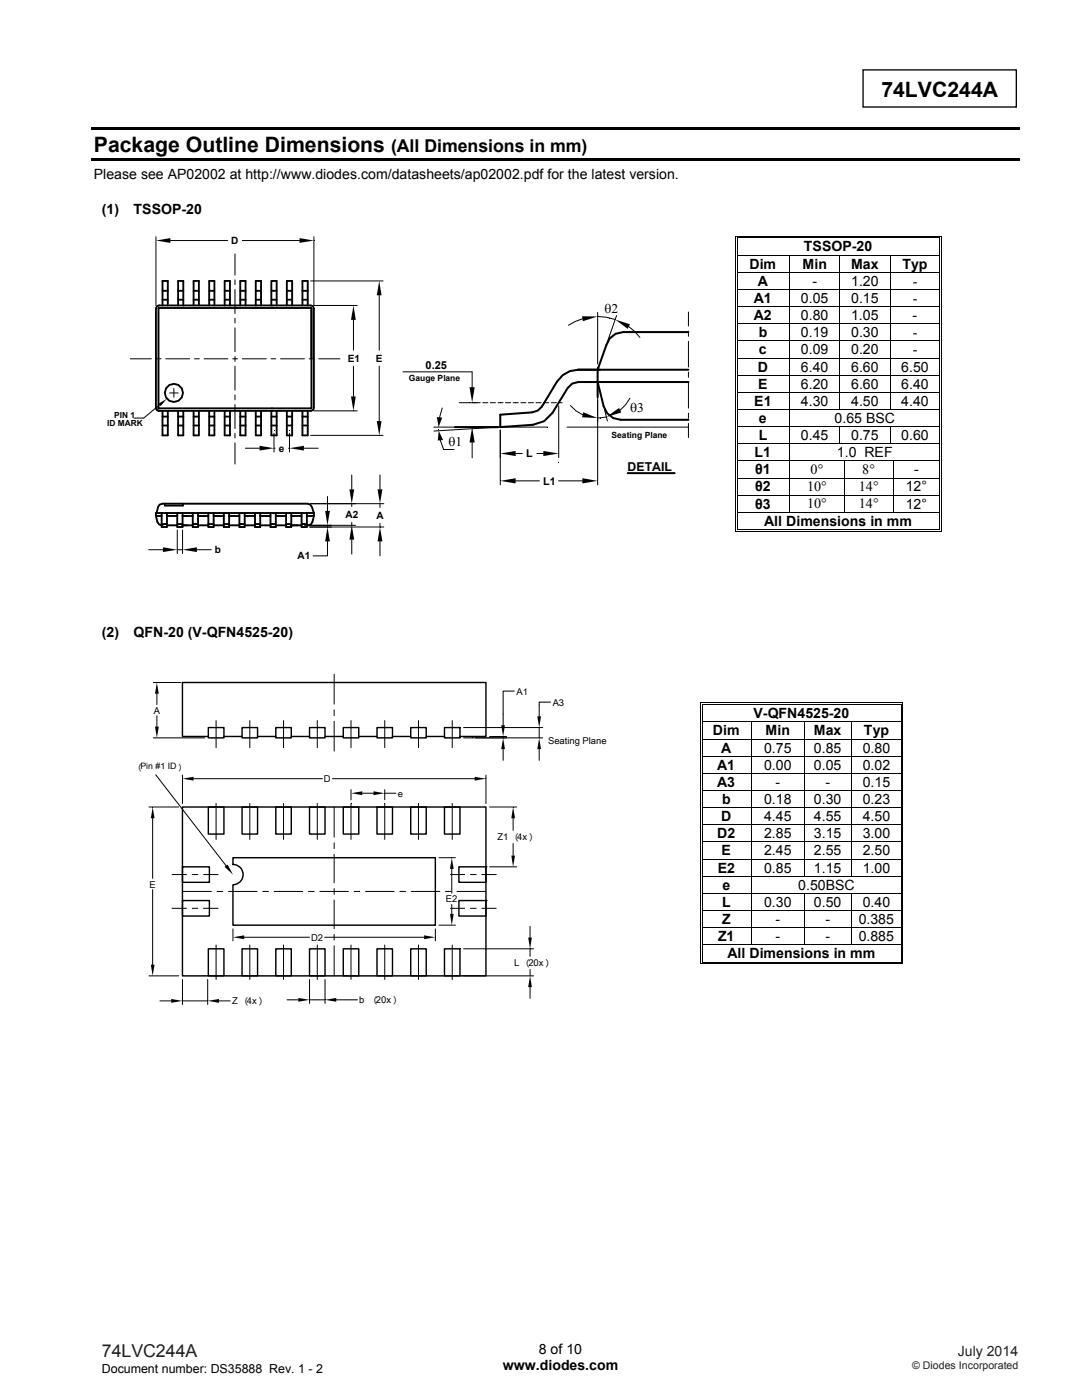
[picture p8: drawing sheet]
<svg xmlns="http://www.w3.org/2000/svg" width="216mm" height="279mm" viewBox="0 0 216 279" stroke-linecap="round" stroke-linejoin="round" font-family="sans-serif">
<path d="M172.2 13.9h30.6v7.5h-30.6z" fill="none" stroke="#000" stroke-width=".26"/>
<path d="M18.2 25.5h185.2v.5h-185.2zM18.2 31.6h185.2v.5h-185.2z" fill="#000"/>
<g fill="#fff">
<path d="M147.2 47.6h40.1v3.2h-40.1z"/>
<path d="M147.6 47.6h39.3v3.2h-39.3z"/>
</g>
<path d="M146.6 47.1h.2v.5h-.2zM146.6 47.1h.6v.1h-.6zM147 47.4h.2v.2h-.2z" fill="#000"/>
<path d="M147.2 47.1h40.1M147.2 47.5h40.1" fill="none" stroke="#000" stroke-width=".2"/>
<path d="M147.2 47.6h40.1z" fill="#fff"/>
<path d="M187.3 47.1h.6v.1h-.6zM187.3 47.4h.2v.2h-.2zM187.7 47.1h.2v.5h-.2z" fill="#000"/>
<path d="M146.7 47.6v3.2M147.1 47.6v3.2M187.4 47.6v3.2M187.8 47.6v3.2" fill="none" stroke="#000" stroke-width=".2"/>
<g fill="#fff">
<path d="M147.2 51h10.3v3.3h-10.3z"/>
<path d="M147.6 51h9.3v3.3h-9.3z"/>
<path d="M157.7 51h9.8v3.3h-9.8z"/>
<path d="M158.3 51h8.6v3.3h-8.6z"/>
<path d="M167.7 51h9.8v3.3h-9.8z"/>
<path d="M168.3 51h8.6v3.3h-8.6z"/>
</g>
<path d="M146.6 50.8h.2v.2h-.2zM147 50.8h.2v.2h-.2zM187.3 50.8h.2v.2h-.2zM187.7 50.8h.2v.2h-.2z" fill="#000"/>
<path d="M146.7 51v3.3M147.1 51v3.3M147.2 50.9h40.1M157.6 51v3.3M167.6 51v3.3M177.6 51v3.3M187.4 51v3.3M187.8 51v3.3" fill="none" stroke="#000" stroke-width=".2"/>
<g fill="#fff">
<path d="M147.2 54.4h10.3v3.3h-10.3z"/>
<path d="M147.6 54.4h9.3v3.3h-9.3z"/>
<path d="M157.7 54.4h9.8v3.3h-9.8z"/>
<path d="M158.3 54.4h8.6v3.3h-8.6z"/>
<path d="M167.7 54.4h9.8v3.3h-9.8z"/>
<path d="M168.3 54.4h8.6v3.3h-8.6z"/>
</g>
<g fill="#000">
<path d="M146.6 54.3h.2v.1h-.2zM146.6 57.7h.2v.1h-.2zM147 54.3h.2v.1h-.2zM147 57.7h.2v.1h-.2zM187.3 54.3h.2v.1h-.2zM187.3 57.7h.2v.1h-.2zM187.7 54.3h.2v.1h-.2zM187.7 57.7h.2v.1h-.2zM146.6 61.1h.2v.2h-.2zM146.6 64.5h.2v.2h-.2zM146.6 67.9h.2v.2h-.2zM146.6 71.4h.2v.1h-.2z"/>
<path d="M147 61.1h.2v.2h-.2zM147 64.5h.2v.2h-.2zM147 67.9h.2v.2h-.2zM147 71.4h.2v.1h-.2zM187.3 61.1h.2v.2h-.2zM187.3 64.5h.2v.2h-.2zM187.3 67.9h.2v.2h-.2zM187.3 71.4h.2v.1h-.2zM187.7 61.1h.2v.2h-.2zM187.7 64.5h.2v.2h-.2zM187.7 67.9h.2v.2h-.2zM187.7 71.4h.2v.1h-.2z"/>
</g>
<g fill="none" stroke="#000" stroke-width=".2">
<path d="M146.7 54.4v3.3M146.7 57.8v3.3M147.1 54.4v3.3M147.1 57.8v3.3M147.2 54.3h40.1M147.2 57.8h40.1M157.6 54.4v3.3M157.6 57.8v3.3M167.6 54.4v3.3M167.6 57.8v3.3M177.6 54.4v3.3M177.6 57.8v3.3"/>
<path d="M187.4 54.4v3.3M187.4 57.8v3.3M187.8 54.4v3.3M187.8 57.8v3.3M146.7 61.3v3.2M146.7 64.7v3.2M146.7 68.1v3.3M146.7 71.5v3.3M147.1 61.3v3.2M147.1 64.7v3.2M147.1 68.1v3.3M147.1 71.5v3.3"/>
<path d="M147.2 61.2h40.1M147.2 64.6h40.1M147.2 68h40.1M147.2 71.5h40.1M157.6 61.3v3.2M157.6 64.7v3.2M157.6 68.1v3.3M157.6 71.5v3.3M167.6 61.3v3.2M167.6 64.7v3.2M167.6 68.1v3.3M167.6 71.5v3.3"/>
<path d="M177.6 61.3v3.2M177.6 64.7v3.2M177.6 68.1v3.3M177.6 71.5v3.3M187.4 61.3v3.2M187.4 64.7v3.2M187.4 68.1v3.3M187.4 71.5v3.3M187.8 61.3v3.2M187.8 64.7v3.2M187.8 68.1v3.3M187.8 71.5v3.3"/>
</g>
<g fill="#fff">
<path d="M147.2 75h10.3v3.2h-10.3z"/>
<path d="M147.6 75h9.3v3.2h-9.3z"/>
<path d="M157.7 75h9.8v3.2h-9.8z"/>
<path d="M158.3 75h8.6v3.2h-8.6z"/>
<path d="M167.7 75h9.8v3.2h-9.8z"/>
<path d="M168.3 75h8.6v3.2h-8.6z"/>
</g>
<path d="M146.6 74.8h.2v.2h-.2zM147 74.8h.2v.2h-.2zM187.3 74.8h.2v.2h-.2zM187.7 74.8h.2v.2h-.2z" fill="#000"/>
<path d="M146.7 75v3.2M147.1 75v3.2M147.2 74.9h40.1M157.6 75v3.2M167.6 75v3.2M177.6 75v3.2M187.4 75v3.2M187.8 75v3.2" fill="none" stroke="#000" stroke-width=".2"/>
<g fill="#fff">
<path d="M147.2 78.4h10.3v3.2h-10.3z"/>
<path d="M147.6 78.4h9.3v3.2h-9.3z"/>
<path d="M157.7 78.4h9.8v3.2h-9.8z"/>
<path d="M158.3 78.4h8.6v3.2h-8.6z"/>
<path d="M167.7 78.4h9.8v3.2h-9.8z"/>
<path d="M168.3 78.4h8.6v3.2h-8.6z"/>
</g>
<path d="M146.6 78.2h.2v.2h-.2zM147 78.2h.2v.2h-.2zM187.3 78.2h.2v.2h-.2zM187.7 78.2h.2v.2h-.2z" fill="#000"/>
<path d="M146.7 78.4v3.2M147.1 78.4v3.2M147.2 78.3h40.1M157.6 78.4v3.2M167.6 78.4v3.2M177.6 78.4v3.2M187.4 78.4v3.2M187.8 78.4v3.2" fill="none" stroke="#000" stroke-width=".2"/>
<g fill="#fff">
<path d="M147.2 81.8h10.3v3.2h-10.3z"/>
<path d="M147.6 81.8h9.3v3.2h-9.3z"/>
<path d="M157.7 81.8h29.6v3.2h-29.6z"/>
<path d="M158.3 81.8h28.6v3.2h-28.6z"/>
</g>
<path d="M146.6 81.6h.2v.2h-.2zM147 81.6h.2v.2h-.2zM187.3 81.6h.2v.2h-.2zM187.7 81.6h.2v.2h-.2z" fill="#000"/>
<path d="M146.7 81.8v3.2M147.1 81.8v3.2M147.2 81.7h40.1M157.6 81.8v3.2M187.4 81.8v3.2M187.8 81.8v3.2" fill="none" stroke="#000" stroke-width=".2"/>
<g fill="#fff">
<path d="M147.2 85.2h10.3v3.3h-10.3z"/>
<path d="M147.6 85.2h9.3v3.3h-9.3z"/>
<path d="M157.7 85.2h9.8v3.3h-9.8z"/>
<path d="M158.3 85.2h8.6v3.3h-8.6z"/>
<path d="M167.7 85.2h9.8v3.3h-9.8z"/>
<path d="M168.3 85.2h8.6v3.3h-8.6z"/>
</g>
<path d="M146.6 85h.2v.2h-.2zM147 85h.2v.2h-.2zM187.3 85h.2v.2h-.2zM187.7 85h.2v.2h-.2z" fill="#000"/>
<path d="M146.7 85.2v3.3M147.1 85.2v3.3M147.2 85.1h40.1M157.6 85.2v3.3M167.6 85.2v3.3M177.6 85.2v3.3M187.4 85.2v3.3M187.8 85.2v3.3" fill="none" stroke="#000" stroke-width=".2"/>
<g fill="#fff">
<path d="M147.2 88.6h10.3v3.3h-10.3z"/>
<path d="M147.6 88.6h9.3v3.3h-9.3z"/>
<path d="M157.7 88.6h29.6v3.3h-29.6z"/>
<path d="M158.3 88.6h28.6v3.3h-28.6z"/>
</g>
<path d="M146.6 88.5h.2v.1h-.2zM147 88.5h.2v.1h-.2zM187.3 88.5h.2v.1h-.2zM187.7 88.5h.2v.1h-.2z" fill="#000"/>
<path d="M146.7 88.6v3.3M147.1 88.6v3.3M147.2 88.6h40.1M157.6 88.6v3.3M187.4 88.6v3.3M187.8 88.6v3.3" fill="none" stroke="#000" stroke-width=".2"/>
<g fill="#fff">
<path d="M147.2 92.1h10.3v3.2h-10.3z"/>
<path d="M147.6 92.1h9.3v3.2h-9.3z"/>
<path d="M157.7 92.1h10.7v3.2h-10.7z"/>
<path d="M158.3 92.1h9.5v3.2h-9.5z"/>
<path d="M168.6 92.1h9.5v3.2h-9.5z"/>
<path d="M169.2 92.1h8.3v3.2h-8.3z"/>
</g>
<path d="M146.6 91.9h.2v.2h-.2zM147 91.9h.2v.2h-.2zM187.3 91.9h.2v.2h-.2zM187.7 91.9h.2v.2h-.2z" fill="#000"/>
<path d="M146.7 92.1v3.2M147.1 92.1v3.2M147.2 92h40.1M157.6 92.1v3.2M168.5 92.1v3.2M178.2 92.1v3.2M187.4 92.1v3.2M187.8 92.1v3.2" fill="none" stroke="#000" stroke-width=".2"/>
<g fill="#fff">
<path d="M147.2 95.5h10.3v3.2h-10.3z"/>
<path d="M147.6 95.5h9.3v3.2h-9.3z"/>
<path d="M157.7 95.5h10.7v3.2h-10.7z"/>
<path d="M158.3 95.5h9.5v3.2h-9.5z"/>
<path d="M168.6 95.5h9.5v3.2h-9.5z"/>
<path d="M169.2 95.5h8.3v3.2h-8.3z"/>
</g>
<path d="M146.6 95.3h.2v.2h-.2zM147 95.3h.2v.2h-.2zM187.3 95.3h.2v.2h-.2zM187.7 95.3h.2v.2h-.2z" fill="#000"/>
<path d="M146.7 95.5v3.2M147.1 95.5v3.2M147.2 95.4h40.1M157.6 95.5v3.2M168.5 95.5v3.2M178.2 95.5v3.2M187.4 95.5v3.2M187.8 95.5v3.2" fill="none" stroke="#000" stroke-width=".2"/>
<g fill="#fff">
<path d="M147.2 98.9h10.3v3.3h-10.3z"/>
<path d="M147.6 98.9h9.3v3.3h-9.3z"/>
<path d="M157.7 98.9h10.7v3.3h-10.7z"/>
<path d="M158.3 98.9h9.5v3.3h-9.5z"/>
<path d="M168.6 98.9h9.5v3.3h-9.5z"/>
<path d="M169.2 98.9h8.3v3.3h-8.3z"/>
</g>
<g fill="#000">
<path d="M146.6 98.7h.2v.2h-.2zM147 98.7h.2v.2h-.2zM187.3 98.7h.2v.2h-.2zM187.7 98.7h.2v.2h-.2zM146.6 102.2h.2v.1h-.2zM146.6 105.9h.6v.2h-.6zM147 102.2h.2v.1h-.2zM147 105.6h.2v.2h-.2zM187.3 102.2h.2v.1h-.2zM187.3 105.9h.6v.2h-.6zM187.3 105.6h.2v.2h-.2zM187.7 102.2h.2v.1h-.2z"/>
<path d="M187.7 105.6h.2v.5h-.2z"/>
</g>
<g fill="none" stroke="#000" stroke-width=".2">
<path d="M146.7 98.9v3.3M147.1 98.9v3.3M147.2 98.8h40.1M157.6 98.9v3.3M168.5 98.9v3.3M178.2 98.9v3.3M187.4 98.9v3.3M187.8 98.9v3.3M146.7 102.3v3.8M147.1 102.3v3.3M147.2 102.2h40.1M147.2 106h40.1"/>
<path d="M147.2 105.7h40.1M187.4 102.3v3.3M187.8 102.3v3.3"/>
</g>
<g fill="#fff">
<path d="M140.2 140.7h39.5v3.3h-39.5z"/>
<path d="M140.6 140.7h38.6v3.3h-38.6z"/>
</g>
<path d="M139.7 140.2h.1v.5h-.1zM139.7 140.2h.5v.2h-.5zM140 140.5h.2v.2h-.2z" fill="#000"/>
<path d="M140.2 140.3h39.5M140.2 140.6h39.5" fill="none" stroke="#000" stroke-width=".2"/>
<path d="M140.2 140.7h39.5z" fill="#fff"/>
<path d="M179.7 140.2h.5v.2h-.5zM179.7 140.5h.2v.2h-.2zM180 140.2h.2v.5h-.2z" fill="#000"/>
<path d="M139.8 140.7v3.3M140.1 140.7v3.3M179.8 140.7v3.3M180.1 140.7v3.3" fill="none" stroke="#000" stroke-width=".2"/>
<g fill="#fff">
<path d="M140.2 144.2h9.7v3.2h-9.7z"/>
<path d="M140.6 144.2h8.6v3.2h-8.6z"/>
<path d="M150 144.2h10.4v3.2h-10.4z"/>
<path d="M150.6 144.2h9.2v3.2h-9.2z"/>
<path d="M160.6 144.2h9.2v3.2h-9.2z"/>
<path d="M161.2 144.2h7.9v3.2h-7.9z"/>
</g>
<path d="M139.7 144h.1v.1h-.1zM140 144h.2v.1h-.2zM179.7 144h.2v.1h-.2zM180 144h.2v.1h-.2z" fill="#000"/>
<path d="M139.8 144.1v3.3M140.1 144.1v3.3M140.2 144.1h39.5M149.9 144.1v3.3M160.5 144.1v3.3M169.8 144.1v3.3M179.8 144.1v3.3M180.1 144.1v3.3" fill="none" stroke="#000" stroke-width=".2"/>
<g fill="#fff">
<path d="M140.2 147.6h9.7v3.2h-9.7z"/>
<path d="M140.6 147.6h8.6v3.2h-8.6z"/>
<path d="M150 147.6h10.4v3.2h-10.4z"/>
<path d="M150.6 147.6h9.2v3.2h-9.2z"/>
<path d="M160.6 147.6h9.2v3.2h-9.2z"/>
<path d="M161.2 147.6h7.9v3.2h-7.9z"/>
</g>
<path d="M139.7 147.4h.1v.2h-.1zM139.7 150.8h.1v.2h-.1zM139.7 154.2h.1v.2h-.1zM140 147.4h.2v.2h-.2zM140 150.8h.2v.2h-.2zM140 154.2h.2v.2h-.2zM179.7 147.4h.2v.2h-.2zM179.7 150.8h.2v.2h-.2zM179.7 154.2h.2v.2h-.2zM180 147.4h.2v.2h-.2zM180 150.8h.2v.2h-.2zM180 154.2h.2v.2h-.2z" fill="#000"/>
<g fill="none" stroke="#000" stroke-width=".2">
<path d="M139.8 147.6v3.2M139.8 151v3.2M139.8 154.4v3.3M140.1 147.6v3.2M140.1 151v3.2M140.1 154.4v3.3M140.2 147.5h39.5M140.2 150.9h39.5M140.2 154.3h39.5M149.9 147.6v3.2M149.9 151v3.2M149.9 154.4v3.3"/>
<path d="M160.5 147.6v3.2M160.5 151v3.2M160.5 154.4v3.3M169.8 147.6v3.2M169.8 151v3.2M169.8 154.4v3.3M179.8 147.6v3.2M179.8 151v3.2M179.8 154.4v3.3M180.1 147.6v3.2M180.1 151v3.2M180.1 154.4v3.3"/>
</g>
<g fill="#fff">
<path d="M140.2 157.8h9.7v3.3h-9.7z"/>
<path d="M140.6 157.8h8.6v3.3h-8.6z"/>
<path d="M150 157.8h10.4v3.3h-10.4z"/>
<path d="M150.6 157.8h9.2v3.3h-9.2z"/>
<path d="M160.6 157.8h9.2v3.3h-9.2z"/>
<path d="M161.2 157.8h7.9v3.3h-7.9z"/>
</g>
<path d="M139.7 157.7h.1v.1h-.1zM140 157.7h.2v.1h-.2zM179.7 157.7h.2v.1h-.2zM180 157.7h.2v.1h-.2z" fill="#000"/>
<path d="M139.8 157.8v3.3M140.1 157.8v3.3M140.2 157.8h39.5M149.9 157.8v3.3M160.5 157.8v3.3M169.8 157.8v3.3M179.8 157.8v3.3M180.1 157.8v3.3" fill="none" stroke="#000" stroke-width=".2"/>
<g fill="#fff">
<path d="M140.2 161.3h9.7v3.2h-9.7z"/>
<path d="M140.6 161.3h8.6v3.2h-8.6z"/>
<path d="M150 161.3h10.4v3.2h-10.4z"/>
<path d="M150.6 161.3h9.2v3.2h-9.2z"/>
<path d="M160.6 161.3h9.2v3.2h-9.2z"/>
<path d="M161.2 161.3h7.9v3.2h-7.9z"/>
</g>
<g fill="#000">
<path d="M139.7 161.1h.1v.2h-.1zM139.7 164.5h.1v.2h-.1zM139.7 167.9h.1v.2h-.1zM139.7 171.4h.1v.1h-.1zM139.7 174.8h.1v.1h-.1zM139.7 178.2h.1v.2h-.1zM140 161.1h.2v.2h-.2zM140 164.5h.2v.2h-.2zM140 167.9h.2v.2h-.2zM140 171.4h.2v.1h-.2zM140 174.8h.2v.1h-.2zM140 178.2h.2v.2h-.2z"/>
<path d="M179.7 161.1h.2v.2h-.2zM179.7 164.5h.2v.2h-.2zM179.7 167.9h.2v.2h-.2zM179.7 171.4h.2v.1h-.2zM179.7 174.8h.2v.1h-.2zM179.7 178.2h.2v.2h-.2zM180 161.1h.2v.2h-.2zM180 164.5h.2v.2h-.2zM180 167.9h.2v.2h-.2zM180 171.4h.2v.1h-.2zM180 174.8h.2v.1h-.2zM180 178.2h.2v.2h-.2z"/>
<path d="M139.7 181.6h.1v.2h-.1zM139.7 185h.1v.2h-.1zM139.7 188.5h.1v.1h-.1zM139.7 192.3h.5v.1h-.5zM140 181.6h.2v.2h-.2zM140 185h.2v.2h-.2zM140 188.5h.2v.1h-.2zM140 191.9h.2v.2h-.2zM179.7 181.6h.2v.2h-.2zM179.7 185h.2v.2h-.2zM179.7 188.5h.2v.1h-.2zM179.7 192.3h.5v.1h-.5z"/>
<path d="M179.7 191.9h.2v.2h-.2zM180 181.6h.2v.2h-.2zM180 185h.2v.2h-.2zM180 188.5h.2v.1h-.2zM180 191.9h.2v.5h-.2z"/>
<circle cx="32.3" cy="104.8" r=".19"/>
</g>
<g fill="none" stroke="#000" stroke-width=".2">
<path d="M31.1 47.2v13.8M34 48h11.4M46.9 50.7v4.2M46.9 55.9v.9M46.9 57.8v4.8M48.3 48h11.5M62 56.1h14.4M62.6 47.2v13.8M75.7 58.9v11M26 71.6h4.2M31.2 71.6h.9M33.1 71.6h4.7"/>
<path d="M33.8 78.4h1.8M34.7 77.6v1.7M38.8 71.6h1M40.7 71.6h4.8M46.4 71.6h1M46.9 63.5v1M46.9 65.4v4.8M46.9 71.2v.9M46.9 73.1v4.8M46.9 78.8v1M48.3 71.6h4.8M54.1 71.6h.9"/>
<path d="M56 71.6h4.7M61.7 71.6h1M62.6 61h8.7M63.6 71.6h4.2M70.5 63.8v6.1M70.5 73.1v6M75.7 73v11M80.4 74.2h13.8M94.2 74.2v3.1M116.2 63.6l-1.4 .6-1.4 .7M119.3 62.4v10.2M119.3 76.9v19.9"/>
<path d="M119.3 63.2l1.7 .1 1.8 .5M123 63l-1.8 5.3M125.5 65.2l1.2 1 1 1.1M125.7 79.5l-.9 1.3-1.1 1.1M137.4 62.3v2.8M137.4 66.1v1M137.4 68.1v5.1M137.4 74.3v1M137.4 76.3v5.1M31.8 80.8l-3.1 2.6h-1.9M46.9 80.7v4.8M46.9 86.5v.9"/>
<path d="M46.9 88.4v4.2M49 89.5h2.8M54.7 86.5v3.7M54.7 89.5h.2M57.6 89.5h.2M57.8 86.5v3.7M60.6 89.5h2.9M62 86.9h14.4M62.6 82h8.7M65.3 99.1v2.9M70.2 94.8v2.9M75.8 94.8v2.9"/>
<path d="M86.6 85.2h12.6l-12.6 .8M87.9 87.9l.6 1.8h2.1M88.2 81.4l-.5 1.9M91.7 80.4h4.1M94.2 88.3v3.1M96.3 80.4h1M97.9 80.4h.9M99.4 80.4h1M99.8 85.2h9.5M99.8 85.8v11M100.9 80.4h1M102.4 80.4h1"/>
<path d="M102.9 90.5h1.3M102.9 96h4.7M103.9 80.4h1M105.4 80.4h1M107 80.4h1M107.1 90.5h1.3M108.5 80.4h1M110 80.4h1M111.4 96h4.8M111.5 81v10.3M111.5 80.4h.7M113.1 85.2h24.3"/>
<path d="M113.8 80.9l1.1 1.1 1.4 .8M120.6 81.7l.6 2.3M121 83.2l-1.7 .2M137.4 82.5v1M137.4 84.5v2.8M29.7 109.7h2.8M35.4 105.8v4.7M35.4 109.7h1M36.4 105.8v4.7M39.3 109.7h2.8M60.7 104.8h10.3M61.8 105.2h14.8"/>
<path d="M62 100.5h14.6M65.3 108.1v2.8h-2.8M65.3 104.8v.4M70.2 100.5v.6M70.2 104.3v.5M70.2 107.7v2.9M75.8 100.5v.8M75.8 104.4v.8M75.8 108.1v2.8M30.6 136.2h5.5M31.3 138.5v2.1M66.7 134.6v5.9"/>
<path d="M102.6 137.9h-2.2v6.8M30.6 147.3h10.3M31.1 154.6l14 18.2M31.3 142.9v2.1M36.4 154.7v5.7M38.6 155.4h25.7M43.1 143.8v5.4M49.8 143.8v5.4M56.6 143.8v5.4M63.3 143.8v5.4M66.3 155.4h28.4M66.7 141.7v1.1"/>
<path d="M66.7 144v5.9M70 143.8v5.4M70 157.6v2M72.3 158.3h2.2M76.8 143.8v5.4M76.8 157.6v2M76.8 158.3h2.2M83.5 143.8v5.4M90.2 143.8v5.4M92.5 147.3h15.8M92.5 145.2h15.8M97 154.7v5.7"/>
<path d="M97.7 147h3.4M100.4 147v.3M100.4 149.5v2.2M107.6 145.2v2.1M107.6 149.5v2.2M109.8 140.1h-2.2v2.9M29.7 161.1h6M30.5 163.3v12M30.5 177.5v15M34.3 174.5h2.9M36.4 177.9h5.8M38.4 174.5h1.1"/>
<path d="M40.6 174.5h2.9M43.1 160.4v7.1M43.3 177.9h1.1M45.6 177.9h5.7M49.8 160.4v7.1M52.4 177.9h1.2M54.7 177.9h5.7M56.6 160.4v7.1M61.6 177.9h1.1M63.3 160.4v7.1M63.8 177.9h5.7M66.7 161.1v6"/>
<path d="M66.7 168.2v1.2M66.7 170.5v5.7M66.7 177.3v1.2M66.7 179.6v5.7M70 160.4v7.1M70.7 177.9h1.1M72.9 177.9h5.7M76.8 160.4v7.1M79.8 177.9h1.1M82.1 177.9h5.7M83.5 160.4v7.1M87.6 171.2h3.3"/>
<path d="M88.9 177.9h1.1M89.9 174.5h2.8M90.1 173.4v4.9M90.2 160.4v7.1M91.2 177.9h5.8M93.9 174.5h1.1M96.2 174.5h2.8M97.7 161.1h5.4M97.7 173h5.4M102.4 163.3v2.4M102.4 168.3v2.5M139.8 161.3v3.2"/>
<path d="M139.8 164.7v3.2M139.8 168.1v3.3M139.8 171.5v3.3M139.8 174.9v3.3M139.8 178.4v3.2M140.1 161.3v3.2M140.1 164.7v3.2M140.1 168.1v3.3M140.1 171.5v3.3M140.1 174.9v3.3M140.1 178.4v3.2M140.2 161.2h39.5"/>
<path d="M140.2 164.6h39.5M140.2 168h39.5M140.2 171.4h39.5M140.2 174.9h39.5M140.2 178.3h39.5M149.9 161.3v3.2M149.9 164.7v3.2M149.9 168.1v3.3M149.9 171.5v3.3M149.9 174.9v3.3M149.9 178.4v3.2M160.5 161.3v3.2"/>
<path d="M160.5 164.7v3.2M160.5 168.1v3.3M160.5 171.5v3.3M160.5 178.4v3.2M169.8 161.3v3.2M169.8 164.7v3.2M169.8 168.1v3.3M169.8 171.5v3.3M169.8 178.4v3.2M179.8 161.3v3.2M179.8 164.7v3.2M179.8 168.1v3.3"/>
<path d="M179.8 171.5v3.3M179.8 174.9v3.3M179.8 178.4v3.2M180.1 161.3v3.2M180.1 164.7v3.2M180.1 168.1v3.3M180.1 171.5v3.3M180.1 174.9v3.3M180.1 178.4v3.2M29.7 194.8h6M31.9 199.7h2.3M34.3 181.3h2.9"/>
<path d="M36.4 195.5v5M36.4 199.7h5M38.4 181.3h1.1M40.6 181.3h2.9M41.4 195.5v5M43.1 188.6v6.9M43.7 199.7h2.2M46.5 185.4v2.4M48.7 187h13M49.8 188.6v6.9M56.6 188.6v6.9M57.3 199.5h2.2"/>
<path d="M61.8 195.5v4.8M61.8 199.5h3.1M63.3 188.6v6.9M64.8 187h19.8M64.9 195.5v4.8M66.7 186.5v1.1M66.7 188.7v6.1M67.1 199.5h4.2M70 188.6v6.9M76.8 188.6v6.9M83.5 188.6v6.9M86.9 185.4v2.4"/>
<path d="M87.6 184.6h3.3M89.9 181.3h2.8M90.1 180.5v1.9M90.2 188.6v6.9M92.5 194.8h14M92.5 189.4h14M93.9 181.3h1.1M96.2 181.3h2.8M105.8 184.9v2.2M105.8 189.4v1.5M105.8 193.5v1.3M105.8 197v2.2"/>
<path d="M139.8 181.8v3.2M139.8 185.2v3.3M139.8 188.6v3.8M140.1 181.8v3.2M140.1 185.2v3.3M140.1 188.6v3.3M140.2 181.7h39.5M140.2 185.1h39.5M140.2 188.6h39.5M140.2 192.3h39.5M140.2 192h39.5M149.9 181.8v3.2"/>
<path d="M149.9 185.2v3.3M160.5 181.8v3.2M160.5 185.2v3.3M169.8 181.8v3.2M169.8 185.2v3.3M179.8 181.8v3.2M179.8 185.2v3.3M179.8 188.6v3.3M180.1 181.8v3.2M180.1 185.2v3.3M180.1 188.6v3.3"/>
</g>
<g fill="none" stroke="#000" stroke-width=".38">
<path d="M32.4 58h1.1M32.4 59.8h1.1M35.5 58h1.1M35.5 59.8h1.1M38.6 58h1.1M38.6 59.8h1.1M41.7 58h1.1M41.7 59.8h1.1M44.8 58h1.1M44.8 59.8h1.1M47.9 58h1.1M47.9 59.8h1.1"/>
<path d="M51 58h1.1M51 59.8h1.1M54.1 58h1.1M54.1 59.8h1.1M57.2 58h1.1M57.2 59.8h1.1M60.3 58h1.1M60.3 59.8h1.1M31.3 61.1l.4-.1h30.3l.5 .1 .1 .5v19.8l-.1 .4-.5 .2h-30.3l-.4-.2-.2-.4v-19.8zM31.7 61.5h30.4v19.9l-30.4 .1zM32.4 61v-4.9h1.1v4.9M35.5 61v-4.9h1.1v4.9"/>
<path d="M38.6 61v-4.9h1.1v4.9M41.7 61v-4.9h1.1v4.9M44.8 61v-4.9h1.1v4.9M47.9 61v-4.9h1.1v4.9M51 61v-4.9h1.1v4.9M54.1 61v-4.9h1.1v4.9M57.2 61v-4.9h1.1v4.9M60.3 61v-4.9h1.1v4.9M32.4 83.1h1.1M32.4 84.9h1.1M32.4 82v4.9h1.1v-4.9M35.5 83.1h1.1"/>
<path d="M35.5 84.9h1.1M35.5 82v4.9h1.1v-4.9M38.6 83.1h1.1M38.6 84.9h1.1M38.6 82v4.9h1.1v-4.9M41.7 83.1h1.1M41.7 84.9h1.1M41.7 82v4.9h1.1v-4.9M44.8 83.1h1.1M44.8 84.9h1.1M44.8 82v4.9h1.1v-4.9M47.9 83.1h1.1"/>
<path d="M47.9 84.9h1.1M47.9 82v4.9h1.1v-4.9M51 83.1h1.1M51 84.9h1.1M51 82v4.9h1.1v-4.9M54.1 83.1h1.1M54.1 84.9h1.1M54.1 82v4.9h1.1v-4.9M57.2 82v4.9h1.1v-4.9M57.2 83.1h1.1M57.2 84.9h1.1M60.3 83.1h1.1"/>
<path d="M60.3 84.9h1.1M60.3 82v4.9h1.1v-4.9M31.1 103h1.2M31.1 103l.3 1.2 .3 .4 .6 .2M31.2 102.4l.3-1.2 .4-.5 .5-.2h29l.5 .2 .3 .5 .4 1.2M32.3 102.4v2.8h1v-2.8M32.3 104.6h1M32.9 100.5v.4h3.6v-.4M33.3 104.8h2.1M33.3 103h2.1M35.4 102.4v2.8h1v-2.8M35.4 104.6h1"/>
<path d="M38.5 102.4v2.8h1v-2.8M38.5 104.6h1M38.5 104.8h-2.1M38.5 103h-2.1M39.5 103h2.1M39.5 104.8h2.1M41.6 102.4v2.8h1v-2.8M41.6 104.6h1M42.6 104.8h2.1M42.6 103h2.1M44.7 102.4v2.8h1v-2.8M44.7 104.6h1"/>
<path d="M45.7 104.8h2.1M47.8 102.4v2.8h1v-2.8M47.8 104.6h1M47.8 103h-2.1M48.8 104.8h2.1M50.9 102.4v2.8h1v-2.8M50.9 104.6h1M50.9 103h-2.1M51.9 103h2.1M51.9 104.8h2.1M54 102.4v2.8h1v-2.8M54 104.6h1"/>
<path d="M55 104.8h2.1M55 103h2.1M57.1 102.4v2.8h1v-2.8M57.1 104.6h1M58.1 104.8h2.1M58.1 103h2.1M60.2 102.4v2.8h1v-2.8M60.2 104.6h1M61.2 104.8h.5M61.2 103h1.4M62.6 102.4l-.3 1.8-.3 .4-.5 .2M62.6 102.4h-31.5v.6"/>
<circle cx="34.7" cy="78.4" r="1.82"/>
</g>
<g fill="#000">
<path d="M31.1 48l2.9-.5v1zM59.8 47.5l2.8 .5-2.8 .5zM75.7 56.1l.4 2.8h-.9zM70.5 61l.5 2.8h-1zM70 79.1h1l-.5 2.9zM93.7 77.3h1l-.5 3zM116.1 63.1l3.2 .1-3 .9zM122.8 63.8l2.9 .9-.5 .9zM31.6 80.6l1.7-1-1.3 1.4zM51.8 89l2.9 .5-2.9 .4zM57.8 89.5l2.8-.5v.9zM69.7 97.7h1l-.5 2.8z"/>
<path d="M75.2 84h.9l-.4 2.9zM75.3 97.7h1l-.5 2.8zM87.5 86l.9 1.8-1 .1zM87.2 83.2l1 .1-.7 1.9zM94.2 85.2l.5 3.1h-1zM99.8 90.5l3.1-.5v1zM99.8 96l3.1-.6v1.1zM108.4 90l3.1 .5-3.1 .5zM116.2 95.4l3.1 .6-3.1 .5zM116.4 82.3l2.9 1.1-3.2-.1zM121 83.2l2.5-1.8 .5 .9zM32.5 109.2l2.9 .5-2.9 .5z"/>
<path d="M36.4 109.7l2.9-.5v1zM64.9 102h.9l-.5 2.8zM65.3 105.2l.5 2.9h-.9zM70.2 104.8l.5 2.9h-1zM75.8 105.2l.5 2.9h-1zM31.3 136.2l.4 2.3h-.8zM30.9 145h.8l-.4 2.3zM36.4 155.4l2.2-.4v.8zM70 158.3l2.3-.4v.8zM74.5 157.9l2.3 .4-2.3 .4zM94.7 155l2.3 .4-2.3 .4zM100 144.7h.8l-.4 2.3z"/>
<path d="M100.4 147.3l.4 2.2h-.8zM107.6 147.3l.3 2.2h-.7zM107.2 143h.7l-.3 2.2zM30.5 161.1l.3 2.2h-.7zM44.8 173l.6-.5 1.1 2zM90.1 171.2l.4 2.2h-.7zM102 170.8h.8l-.4 2.2zM102.4 161.1l.4 2.2h-.8zM30.1 192.5h.7l-.3 2.3zM34.2 199.4l2.2 .3-2.2 .4zM41.4 199.7l2.3-.3v.7zM46.5 187l2.2-.3v.7z"/>
<path d="M59.5 199.2l2.3 .3-2.3 .4zM64.9 199.5l2.2-.3v.7zM84.6 186.7l2.3 .3-2.3 .4zM89.8 182.4h.7l-.4 2.2zM105.8 194.8l.3 2.2h-.7zM105.4 187.1h.7l-.3 2.3z"/>
</g>
<path d="M119.3 76.2h18.1M119.3 76.2l1.2 4.9 .7 1.4 1.2 .9 1.5 .4h13.5M137.4 66.3h-13l-1.5 .3-1.3 .9-.6 1.4-1.7 4.9v5.4M137.4 73.8h-22l-1.7 .3-1.4 .8-1.2 1.3-3 4.9-.8 .8-1.1 .4-6.4 .5v2.4l6.6-.4 2.2-.7 1.6-1.7 3.1-5 .9-.8 1.2-.4h3.9M90.8 85.2h8.7M125.3 94.4h9.3" fill="none" stroke="#000" stroke-width=".4"/>
<g fill="none" stroke="#000" stroke-width=".28">
<path d="M41.6 145.2h3.1v2.1h-3.1zM41.6 147h-5.2v-10.8h60.6v10.8h-5.2M44.7 147h3.6M48.3 145.2h3.1v2.1h-3.1zM51.4 147h3.6M55 145.2h3.1v2.1h-3.1zM58.1 147h3.7M61.8 145.2h3.1v2.1h-3.1zM64.9 147h3.6M68.5 145.2h3.1v2.1h-3.1zM71.6 147h3.6M75.2 145.2h3.1v2.1h-3.1z"/>
<path d="M78.3 147h3.7M82 145.2h3v2.1h-3zM85 147h3.7M88.7 145.2h3.1v2.1h-3.1zM36.4 161.1h60.6v33.7h-60.6zM36.4 179.7h5.4v3.1h-5.4zM36.4 179.7h.1M36.4 173h5.4v3.1h-5.4zM36.4 173h.1M41.6 161.1h3.1v5.4h-3.1zM46.5 171.2h40.4v13.4h-40.4v-8a2.02 2.02 0 0 0 2-2 2.02 2.02 0 0 0-2-2.1zM48.3 161.1h3.1v5.4h-3.1z"/>
<path d="M55 161.1h3.1v5.4h-3.1zM61.8 161.1h3.1v5.4h-3.1zM68.5 161.1h3.1v5.4h-3.1zM75.2 161.1h3.1v5.4h-3.1zM82 161.1h3v5.4h-3zM88.7 161.1h3.1v5.4h-3.1zM91.6 179.7h5.4v3.1h-5.4zM91.6 173h5.4v3.1h-5.4zM97 179.7h.1M97 173h.1M41.6 189.4h3.1v5.4h-3.1zM48.3 189.4h3.1v5.4h-3.1z"/>
<path d="M55 189.4h3.1v5.4h-3.1zM61.8 189.4h3.1v5.4h-3.1zM68.5 189.4h3.1v5.4h-3.1zM75.2 189.4h3.1v5.4h-3.1zM82 189.4h3v5.4h-3zM88.7 189.4h3.1v5.4h-3.1z"/>
</g>
<g font-size="4.2">
<text x="175.9" y="19.3">74LVC244A</text>
<text x="18.7" y="30.3">Package Outline Dimensions</text>
</g>
<text font-size="3.5" x="78" y="30.3">(All Dimensions in mm)</text>
<text font-size="3.5" fill="#231f20" x="20.3" y="270.9">74LVC244A</text>
<g font-size="2.8">
<text x="18.7" y="35.8">Please see AP02002 at http://www.diodes.com/datasheets/ap02002.pdf for the latest version.</text>
<text x="20.3" y="42.7">(1)</text>
<text x="26.7" y="42.7">TSSOP-20</text>
<text x="149.6" y="53.6">Dim</text>
<text x="160.1" y="53.6">Min</text>
<text x="160.4" y="50.2">TSSOP-20</text>
<text x="169.8" y="53.6">Max</text>
<text x="180.1" y="53.6">Typ</text>
<text x="151.2" y="57">A</text>
<text x="162.1" y="57">-</text>
<text x="169.8" y="57">1.20</text>
<text x="182.1" y="57">-</text>
<text x="150.4" y="60.5">A1</text>
<text x="150.4" y="63.9">A2</text>
<text x="159.8" y="60.5">0.05</text>
<text x="159.8" y="63.9">0.80</text>
<text x="169.8" y="63.9">1.05</text>
<text x="169.8" y="60.5">0.15</text>
<text x="182.1" y="63.9">-</text>
<text x="182.1" y="60.4">-</text>
<text x="151.4" y="67.3">b</text>
<text x="151.4" y="70.7">c</text>
<text x="159.8" y="70.7">0.09</text>
<text x="159.8" y="67.3">0.19</text>
<text x="169.8" y="70.7">0.20</text>
<text x="169.8" y="67.3">0.30</text>
<text x="182.1" y="70.7">-</text>
<text x="182.1" y="67.3">-</text>
<text x="151.2" y="74.1">D</text>
<text x="151.3" y="77.6">E</text>
<text x="159.8" y="77.6">6.20</text>
<text x="159.8" y="74.1">6.40</text>
<text x="169.8" y="74.1">6.60</text>
<text x="169.8" y="77.6">6.60</text>
<text x="179.8" y="74.1">6.50</text>
<text x="179.8" y="77.6">6.40</text>
<text x="150.5" y="81">E1</text>
<text x="159.8" y="81">4.30</text>
<text x="169.8" y="81">4.50</text>
<text x="179.8" y="81">4.40</text>
<text x="151.4" y="87.8">L</text>
<text x="151.4" y="84.4">e</text>
<text x="159.8" y="87.8">0.45</text>
<text x="166.5" y="84.4">0.65 BSC</text>
<text x="169.8" y="87.8">0.75</text>
<text x="179.8" y="87.8">0.60</text>
<text x="150.6" y="91.2">L1</text>
<text x="150.7" y="94.7">θ1</text>
<text x="161.8" y="94.6">0°</text>
<text x="167" y="91.2">1.0 REF</text>
<text x="172.1" y="94.6">8°</text>
<text x="182.4" y="94.7">-</text>
<text x="150.7" y="98.1">θ2</text>
<text x="150.7" y="101.5">θ3</text>
<text x="161" y="98">10°</text>
<text x="161" y="101.5">10°</text>
<text x="171.4" y="98">14°</text>
<text x="171.4" y="101.5">14°</text>
<text x="180.7" y="98.1">12°</text>
<text x="180.7" y="101.5">12°</text>
<text x="152.5" y="104.9">All Dimensions in mm</text>
<text x="20.3" y="127">(2)</text>
<text x="26.7" y="127">QFN-20 (V-QFN4525-20)</text>
<text x="150.4" y="143.3">V-QFN4525-20</text>
<text x="142.3" y="146.8">Dim</text>
<text x="152.8" y="146.8">Min</text>
<text x="162.4" y="146.8">Max</text>
<text x="172.4" y="146.8">Typ</text>
<text x="143.1" y="153.6">A1</text>
<text x="143.9" y="150.2">A</text>
<text x="152.5" y="150.2">0.75</text>
<text x="152.5" y="153.6">0.00</text>
<text x="162.4" y="153.6">0.05</text>
<text x="162.4" y="150.2">0.85</text>
<text x="172.1" y="153.6">0.02</text>
<text x="172.1" y="150.2">0.80</text>
<text x="143.1" y="157">A3</text>
<text x="144.1" y="160.4">b</text>
<text x="152.5" y="160.4">0.18</text>
<text x="154.7" y="157">-</text>
<text x="162.4" y="160.4">0.30</text>
<text x="164.7" y="157">-</text>
<text x="172.1" y="160.4">0.23</text>
<text x="172.2" y="157">0.15</text>
<text x="143.1" y="167.3">D2</text>
<text x="143.9" y="163.9">D</text>
<text x="152.5" y="163.9">4.45</text>
<text x="152.5" y="167.3">2.85</text>
<text x="162.4" y="167.3">3.15</text>
<text x="162.4" y="163.9">4.55</text>
<text x="172.1" y="167.3">3.00</text>
<text x="172.1" y="163.9">4.50</text>
<text x="144" y="170.7">E</text>
<text x="152.5" y="170.7">2.45</text>
<text x="162.4" y="170.7">2.55</text>
<text x="172.1" y="170.7">2.50</text>
<text x="143.2" y="174.1">E2</text>
<text x="144.1" y="177.6">e</text>
<text x="152.5" y="174.1">0.85</text>
<text x="159.3" y="177.6">0.50BSC</text>
<text x="162.4" y="174.1">1.15</text>
<text x="172.1" y="174.1">1.00</text>
<text x="144.1" y="181">L</text>
<text x="144.1" y="184.4">Z</text>
<text x="152.5" y="181">0.30</text>
<text x="154.7" y="184.4">-</text>
<text x="162.4" y="181">0.50</text>
<text x="164.7" y="184.4">-</text>
<text x="171.4" y="184.4">0.385</text>
<text x="172.1" y="181">0.40</text>
<text x="143.3" y="187.8">Z1</text>
<text x="145.2" y="191.2">All Dimensions in mm</text>
<text x="154.7" y="187.8">-</text>
<text x="164.7" y="187.8">-</text>
<text x="171.4" y="187.8">0.885</text>
<text x="100.3" y="273.5">www.diodes.com</text>
<text x="107.5" y="270.2">8 of 10</text>
</g>
<text font-size="2.8" fill="#231f20" x="191.1" y="270.6">July 2014</text>
<g font-size="2.7">
<text x="120.6" y="62.4">θ2</text>
<text x="125.7" y="82.3">θ3</text>
<text x="89.5" y="89">θ1</text>
</g>
<text font-size="2.5" x="20.3" y="274">Document number: DS35888 Rev. 1 - 2</text>
<text font-size="2.4" x="125.2" y="94">DETAIL</text>
<text font-size="2.2" x="84.9" y="73.7">0.25</text>
<g font-size="2.1">
<text x="105" y="91.3">L</text>
<text x="108.4" y="96.7">L1</text>
</g>
<text font-size="2.1" fill="#231f20" x="182" y="273.2">© Diodes Incorporated</text>
<g font-size="2">
<text x="46.1" y="48.7">D</text>
<text x="69.4" y="72.2">E1</text>
<text x="75" y="72.2">E</text>
<text x="55.7" y="90.2">e</text>
<text x="69" y="103.4">A2</text>
<text x="75.1" y="103.6">A</text>
<text x="42.9" y="110.4">b</text>
<text x="59.4" y="111.7">A1</text>
</g>
<g font-size="1.9">
<text x="30.7" y="142.4">A</text>
<text x="103.1" y="138.6">A1</text>
<text x="110.3" y="140.8">A3</text>
<text x="109.4" y="148.4">Seating Plane</text>
<text x="64.6" y="156.1">D</text>
<text x="79.4" y="159">e</text>
<text x="99.3" y="167.6">Z1</text>
<text x="103.2" y="167.6">4x</text>
<text x="103.5" y="168.1" transform="rotate(-90 103.5 168.1)">︵</text>
<text x="107.2" y="168.1" transform="rotate(-90 107.2 168.1)">︶</text>
<text x="29.8" y="177.1">E</text>
<text x="89" y="180.1">E2</text>
<text x="62.1" y="187.7">D2</text>
<text x="102.6" y="192.7">L</text>
<text x="105.4" y="192.7">20x</text>
<text x="105.7" y="193.2" transform="rotate(-90 105.7 193.2)">︵</text>
<text x="110.5" y="193.2" transform="rotate(-90 110.5 193.2)">︶</text>
<text x="46.4" y="200.3">Z</text>
<text x="49.3" y="200.3">4x</text>
<text x="49.5" y="200.8" transform="rotate(-90 49.5 200.8)">︵</text>
<text x="53.3" y="200.8" transform="rotate(-90 53.3 200.8)">︶</text>
<text x="71.7" y="200.1">b</text>
<text x="75" y="200.1">20x</text>
<text x="75.2" y="200.6" transform="rotate(-90 75.2 200.6)">︵</text>
<text x="80" y="200.6" transform="rotate(-90 80 200.6)">︶</text>
</g>
<g font-size="1.8">
<text x="28" y="153.5">Pin #1 ID</text>
<text x="28.2" y="154" transform="rotate(-90 28.2 154)">︵</text>
<text x="37.1" y="154" transform="rotate(-90 37.1 154)">︶</text>
</g>
<g font-size="1.7">
<text x="81.6" y="76">Gauge Plane</text>
<text x="22.8" y="83.4">PIN 1</text>
<text x="21.4" y="85.1">ID MARK</text>
<text x="122" y="87.3">Seating Plane</text>
</g>
</svg>
